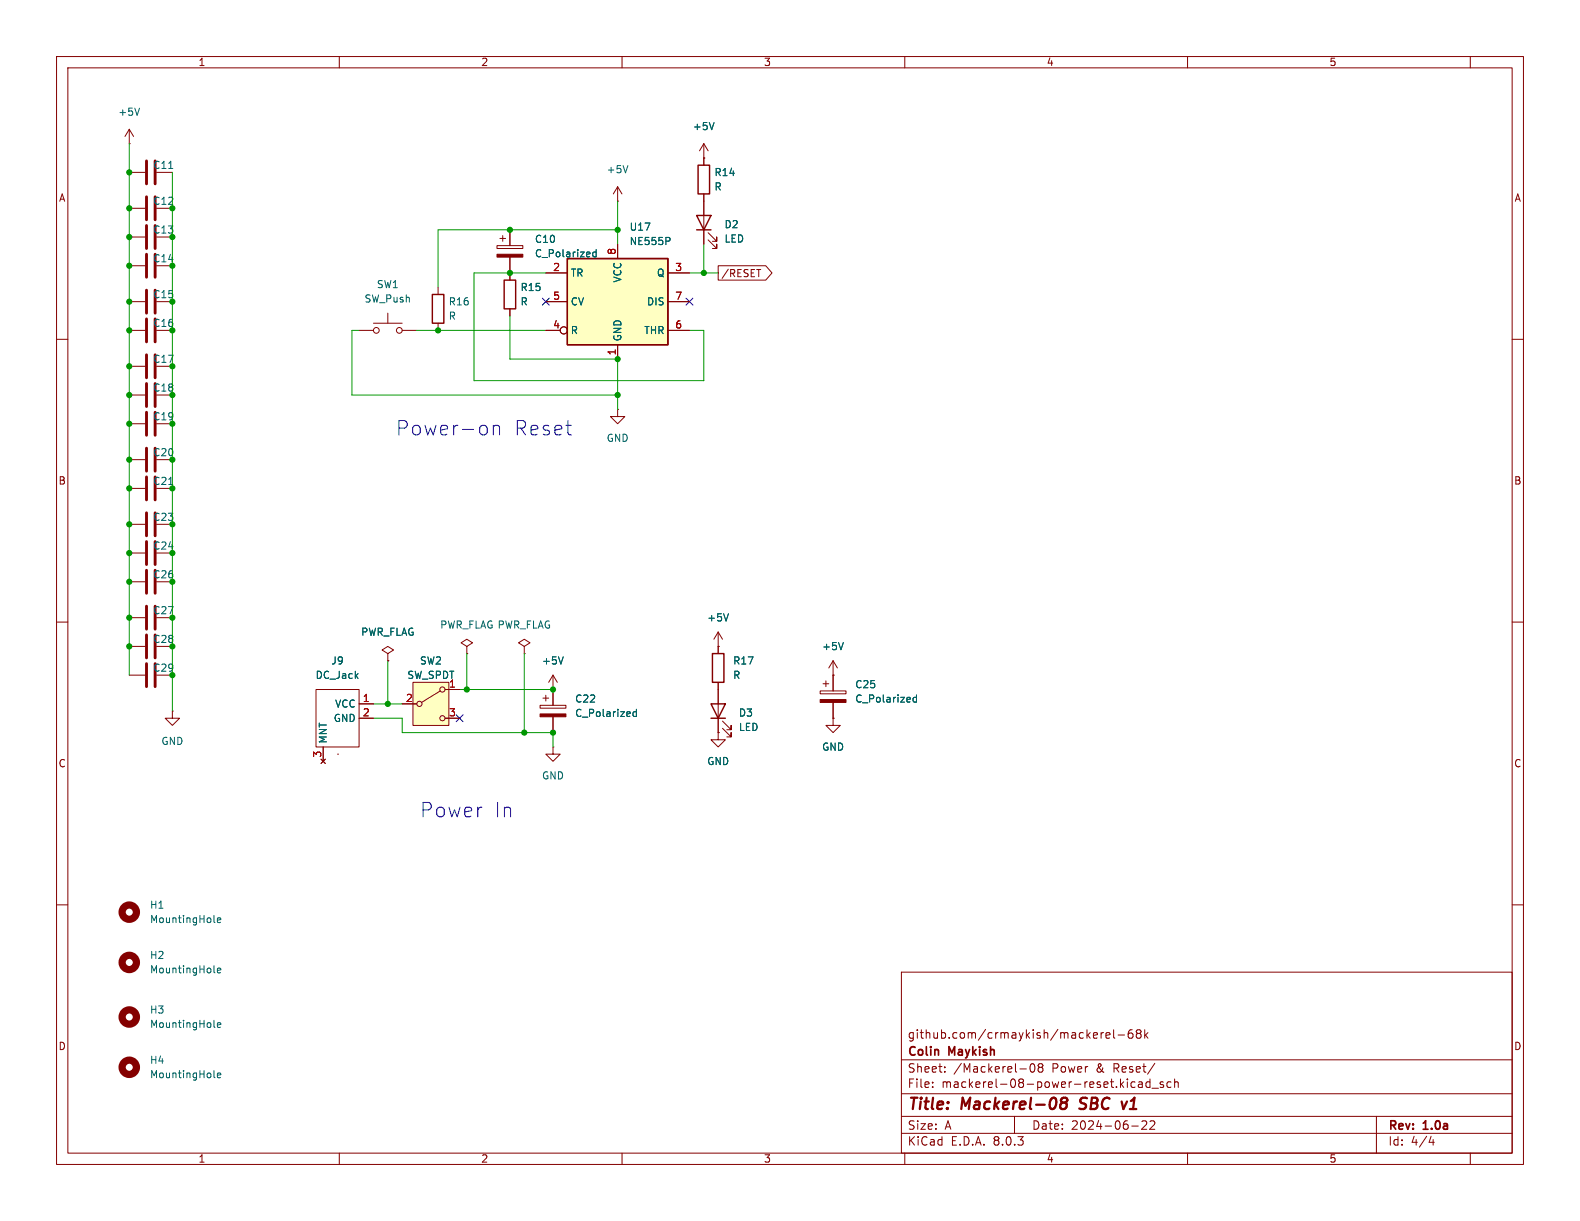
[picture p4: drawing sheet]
<svg xmlns="http://www.w3.org/2000/svg" width="279mm" height="216mm" viewBox="0 0 279 216" stroke-linecap="round" stroke-linejoin="round" font-family="sans-serif">
<g fill="none" stroke="#840000" stroke-width=".18">
<path d="M10 10h259.4v195.9h-259.4zM12 12h255.4v191.9h-255.4zM60 10v2M110 10v2M160 10v2M210 10v2M260 10v2M124.5 27.9v1.3M124.5 34.3v1.3M10 60h2M22.9 41.9h2.8M267.4 60h2"/>
<path d="M10 110h2M267.4 110h2M10 160h2M267.4 160h2M159.4 171.9h108v32h-108zM159.4 197.4h108M159.4 193.4h108M159.4 187.4h108M164.9 192.1v.2M164.9 191.4v.1M167.1 189.4v.2M167.1 188.7v.1"/>
<path d="M179.4 197.4v3M180.4 189h1.1M182.3 188.2l.2-.1a.81 .81 0 0 1 .6 .6 .81 .81 0 0 1-.3 .8l-.2 .1a.81 .81 0 0 1-.3-1.4zM183.9 188.7l-.3-.3 .3-.3 .4 .1 .1 .2-.3 .3M183.9 188.7l-.3 .3v.3l.3 .3 .4-.1 .1-.2v-.4l-.3-.2M183.9 188.7h.2M194.7 182.6v1M195.1 182.6l-.2 .1-.2 .2M195.6 183.1l.7-.2-.1-.2-.4-.1-.2 .2v.7h.6M196.9 182.1v1.3l.2 .2M197.7 183h1.2M200.1 192.2h.6"/>
<path d="M200.1 191.4h.6M200.1 199.1h1.2M200.2 182.1a.59 .59 0 0 0-.7 .6v.6l.1 .2 .5 .1 .2-.2 .1-.5-.2-.2h-.4l-.3 .2M201.2 182.7l-.3 .3 .1 .4 .2 .2 .4-.1 .2-.2-.1-.4-.2-.2M201.2 182.7l-.3-.3 .3-.3 .4 .1 .2 .2-.3 .3M201.2 182.7h.3M201.4 191.4h.5l.1 .9M201.9 198.3l.6-.1 .2 .1 .1 .3-.9 1.1h.9M202 191.6l-.5 .1a.29 .29 0 0 0-.2 .3 .29 .29 0 0 0 .2 .3l.5-.1M202.4 182.1v1.5M202.6 183l.4 .6M203 182.6l-.6 .6"/>
<path d="M203.4 191.4l-.5-.1-.3 .3v.4l.2 .2h.6M203.4 190.8v1.5M203.4 198.3l.5-.1 .2 .1 .1 .3-.9 1.1h.9M203.7 192.4h1.2M204.2 188l-1.3 1.9M205.7 191.4l-.3-.1-.3 .2 .1 .2 .5 .2v.3h-.6M207.1 191.4l-.5-.1-.2 .3v.4l.1 .2h.6M207.7 191.4l.2-.1 .4 .1 .1 .9M207.7 190.8v1.5M243.4 197.4v6.5M60 203.9v2M110 203.9v2"/>
<path d="M159.4 200.4h108M160 203.9v2M210 203.9v2M253.1 200.9l-.4 1.1h.9M253.4 201.5v1M260 203.9v2"/>
</g>
<path d="M187.9 195l-.2-.2a.44 .44 0 0 1 .3-.7h.4l.3 .2a.44 .44 0 0 1-.4 .7M187.9 195a.65 .65 0 0 0-.3 1 .65 .65 0 0 0 .9-.1 .65 .65 0 0 0 0-.8l-.2-.1M187.9 195h.4M190.9 196l.2 .1M191.2 194.3l-.2 .4 .1 .2M199.3 194.8l-.6 1.3" fill="none" stroke="#840000" stroke-width=".4"/>
<path d="M123.4 29.2h2.1v5.1h-2.1z" fill="none" stroke="#840000" stroke-width=".25"/>
<path d="M25.9 39.9v4M27.4 39.9v4" fill="none" stroke="#840000" stroke-width=".51"/>
<path d="M100.3 45.7h17.8v15.3h-17.8z" fill="#ffffc2"/>
<path d="M123.2 38.1h2.5l-1.2 2.5zM76.5 52.1h2v5.1h-2zM89.2 49.5h2v5.1h-2zM100.3 45.7h17.8v15.3h-17.8zM123.2 40.6h2.5M126 115.6h2v5.1h-2zM125.7 124.5h2.6l-1.3 2.5zM125.7 127h2.6" fill="none" stroke="#840000" stroke-width=".25"/>
<g fill="none" stroke="#840000" stroke-width=".18">
<path d="M22.9 25.4h.1M22.9 22.9l-.8 1.2M22.9 22.9v2.5M22.9 22.9l.7 1.2M22.9 30.5h2.8M22.9 36.8h2.8M109.2 35.6h.1M109.2 33v2.6M109.2 33l-.7 1.3M109.2 33l.8 1.3M124.5 27.9h.1M124.5 25.4l-.8 1.3"/>
<path d="M124.5 25.4v2.5M124.5 35.6v7.6M124.5 25.4l.7 1.3M22.9 58.4h2.8M22.9 53.3h2.8M22.9 47h2.8M63.5 58.4h2.5M66 57.2h5.1M68.6 55.4v1.8M71.1 58.4h2.6M77.5 50.8v1.3M77.5 57.2v1.2"/>
<path d="M87.9 43.4h4.6v.5h-4.6zM88.4 42.2h1M88.9 41.7v1M90.2 40.6v2.8M90.2 45.5v4M90.2 54.6v1.3M96.5 48.3h3.8M96.5 58.4h2.6M96.5 53.3h3.8M109.2 43.2v2.5M118.1 48.3h3.8M118.1 58.4h3.8"/>
<path d="M118.1 53.3h3.8M125.2 42.4l1.5 1.5v-.7v.7h-.7M125.2 41.1l1.5 1.6v-.8v.8h-.7M22.9 74.9h2.8M22.9 64.8h2.8M22.9 69.9h2.8M109.2 72.4v1.3h1.3l-1.3 1.2-1.3-1.2h1.3M109.2 72.4h.1M109.2 61v2.5M22.9 86.4h2.8M22.9 92.7h2.8M22.9 97.8h2.8"/>
<path d="M22.9 119.4h2.8M22.9 102.9h2.8M22.9 109.2h2.8M22.9 114.3h2.8M82.5 114.3l1.1-.6-1.1-.7-1 .7 1 .6v1.3M82.5 115.6h.1M92.7 114.3l1-.6-1-.7-1 .7 1 .6v1.3M92.7 115.6h.1M127 114.3h.1M127 111.8l-.8 1.2M127 111.8v3.8M127 111.8l.8 1.2"/>
<path d="M30.5 125.7v1.3h1.2l-1.2 1.3-1.3-1.3h1.3M30.5 125.7h.1M55.9 121.9h7.6v10.2h-7.6zM56.8 134.2l.7 .8M57.1 132.1v2.5M57.5 134.2l-.7 .8M59.7 133.4h.1M63.5 124.5h2.5M63.5 127h2.5M95.5 124.7h4.6v.5h-4.6zM96 123.4h1M96.5 122.9v1.1"/>
<path d="M97.8 132.1v1.3h1.3l-1.3 1.2-1.3-1.2h1.3M97.8 132.1h.1M97.8 121.9v2.8M97.8 126.7v2.8M127 129.5v1.3h1.3l-1.3 1.3-1.3-1.3h1.3M127 129.5h.1M127 120.7v8.8M127.8 128.8l1.5 1.5v-.8v.8h-.8M127.8 127.5l1.5 1.5v-.7v.7h-.8M147.3 127v1.3h1.3l-1.3 1.2-1.3-1.2h1.3M147.3 127h.1"/>
<circle cx="66.5" cy="58.4" r=".51"/>
<circle cx="70.6" cy="58.4" r=".51"/>
<circle cx="99.7" cy="58.4" r=".63"/>
</g>
<g fill="none" stroke="#006464" stroke-width=".18">
<path d="M24.7 19.1l-.4 1.3M29.8 29.8h.8M111 29.3l-.4 1.3M126.3 21.7l-.4 1.2M105.4 44.1v1.3M105.4 44.6h-.3l-.3 .2 .1 .5h.5M118.4 42l.1 .2-.1 .4M29.8 85.7h.8M128.8 108.5l-.4 1.3M112.5 125.4v1.3M112.5 125.9l-.3-.1-.3 .3 .2 .5h.4M37.8 163l.2 .1"/>
<path d="M37.8 171.8l.2 .2M38.4 162.7l.6-.1v-.2l-.4-.1-.2 .2 .1 .6h.5M38.4 171.6l.6-.1v-.3h-.4l-.2 .2 .1 .6h.5M37.8 190.4l.2 .2M37.8 181.5l.2 .2M38.4 181.3l.6-.2v-.2l-.4-.1-.2 .2 .1 .6h.5M38.4 190.1l.6-.1v-.2l-.4-.1-.2 .2 .1 .6h.5"/>
</g>
<g fill="#840000" stroke="#840000" stroke-width=".18">
<path d="M87.9 45h4.6v.5h-4.6z"/>
<path d="M95.5 126.2h4.6v.5h-4.6z"/>
</g>
<g fill="none" stroke="#840000" stroke-width=".51">
<path d="M25.9 28.4v4.1M25.9 34.8v4.1M27.4 28.4v4.1M27.4 34.8v4.1M25.9 45v4M25.9 51.3v4.1M25.9 56.4v4.1M27.4 45v4M27.4 51.3v4.1M27.4 56.4v4.1M25.9 62.7v4.1M25.9 67.8v4.1"/>
<path d="M25.9 72.9v4.1M27.4 62.7v4.1M27.4 67.8v4.1M27.4 72.9v4.1M25.9 84.3v4.1M25.9 90.7v4M25.9 95.8v4M27.4 84.3v4.1M27.4 90.7v4M27.4 95.8v4M25.9 100.8v4.1M25.9 107.2v4.1"/>
<path d="M25.9 112.3v4M25.9 117.3v4.1M27.4 100.8v4.1M27.4 107.2v4.1M27.4 112.3v4M27.4 117.3v4.1"/>
</g>
<g fill="none" stroke="#840000" stroke-width="1.3">
<circle cx="22.9" cy="170.2" r="1.27"/>
<circle cx="22.9" cy="161.3" r="1.27"/>
<circle cx="22.9" cy="179.8" r="1.27"/>
<circle cx="22.9" cy="188.7" r="1.27"/>
</g>
<path d="M73 120.7h6.4v7.6h-6.4z" fill="#ffffc2"/>
<g fill="none" stroke="#840000" stroke-width=".18">
<path d="M124.5 27.9h.1M124.5 27.9v1.3M124.5 34.3v3.8M90.2 40.6v2.8M90.2 45.5v4M90.2 54.6v1.3M96.5 48.3h3.8M96.5 58.4h2.6M96.5 53.3h3.8M109.2 43.2v2.5M118.1 48.3h3.8M118.1 58.4h3.8"/>
<path d="M118.1 53.3h3.8M124.5 40.6v2.6M127 47h8.4l1.1 1.3-1.1 1.2h-8.4zM133.8 47.7h.7M109.2 61v2.5M22.9 81.3h2.8M68.6 115.6l1-.7-1-.6-1 .6 1 .7v1.2M68.6 116.8h.1M97.8 119.4l-.8 1.3M97.8 119.4v5.3M97.8 119.4l.8 1.3M127 114.3h.1"/>
<path d="M127 114.3v1.3M147.3 119.4h.1M147.3 116.8l-.7 1.3M147.3 116.8v5.4M147.3 116.8l.8 1.3M56.8 134.2l.7 .8M57.1 132.1v2.5M57.5 134.2l-.7 .8M63.5 124.5h2.5M63.5 127h2.5M71.1 124.5h2.6M73 120.7h6.4v7.6h-6.4z"/>
<path d="M77.9 122.2l-3.4 2M78.7 121.9h2.6M78.7 127h2.6M97.8 121.9h.1M97.8 126.7v2.8M127 129.5h.1M127 120.7v3.8M127 127v2.5M145 122.2h4.6v.5h-4.6zM145.5 120.9h1.1M146 120.4v1M147.3 127h.1"/>
<path d="M147.3 124.2v2.8"/>
<circle cx="99.7" cy="58.4" r=".63"/>
<circle cx="74.2" cy="124.5" r=".46"/>
<circle cx="78.2" cy="121.9" r=".46"/>
<circle cx="78.2" cy="127" r=".46"/>
</g>
<path d="M25.9 79.2v4.1M27.4 79.2v4.1" fill="none" stroke="#840000" stroke-width=".51"/>
<path d="M126.3 21.7l-.4 1.2M105.4 44.1v1.3M105.4 44.6h-.3l-.3 .2 .1 .5h.5M118.4 42l.1 .2-.1 .4M99.6 116.1l-.4 1.3M128.8 108.5l-.4 1.3M149.1 113.6l-.4 1.3M112.5 125.4v1.3M112.5 125.9l-.3-.1-.3 .3 .2 .5h.4M162.1 122.9v1.3M162.1 123.4l-.4-.1-.2 .2 .1 .6h.5" fill="none" stroke="#006464" stroke-width=".18"/>
<path d="M145 123.7h4.6v.5h-4.6z" fill="#840000" stroke="#840000" stroke-width=".18"/>
<path d="M85.9 75.3l.3 .4v.7l-.3 .4M87.2 75.4a.63 .63 0 0 1 1.1 .2v1.3M87.2 75.2v1.7" fill="none" stroke="#0000c2" stroke-width=".18"/>
<g fill="none" stroke="#009600" stroke-width=".18">
<path d="M22.9 25.4v94M30.5 30.5v95.2M109.2 35.6v7.6M63.5 58.4h-1.3v11.5h47M73.7 58.4h22.8M90.2 55.9v7.6h19v8.9M96.5 48.3h-12.7v19h40.7v-8.9h-2.6M109.2 40.6h-31.7v10.2M121.9 48.3h5.1M124.5 43.2v5.1M68.6 116.8v7.7M82.5 115.6v6.3"/>
<path d="M92.7 115.6v13.9M66 127h5.1v2.5h26.7v2.6M66 124.5h5.1M81.3 121.9h16.5"/>
</g>
<path d="M95.9 52.7l1.2 1.2M97.1 52.7l-1.2 1.2M121.3 52.7l1.2 1.2M122.5 52.7l-1.2 1.2M80.7 126.4l1.2 1.2M81.9 126.4l-1.2 1.2" fill="none" stroke="#000084" stroke-width=".18"/>
<g fill="#009600" stroke="#009600" stroke-width=".18">
<circle cx="68.6" cy="124.5" r=".46"/>
<circle cx="82.5" cy="121.9" r=".46"/>
<circle cx="92.7" cy="129.5" r=".46"/>
<circle cx="97.8" cy="129.5" r=".46"/>
<circle cx="97.8" cy="121.9" r=".46"/>
<circle cx="30.5" cy="81.3" r=".46"/>
<circle cx="22.9" cy="81.3" r=".46"/>
<circle cx="30.5" cy="92.7" r=".46"/>
<circle cx="22.9" cy="97.8" r=".46"/>
<circle cx="30.5" cy="97.8" r=".46"/>
<circle cx="30.5" cy="86.4" r=".46"/>
<circle cx="22.9" cy="92.7" r=".46"/>
<circle cx="22.9" cy="86.4" r=".46"/>
<circle cx="30.5" cy="69.9" r=".46"/>
<circle cx="22.9" cy="69.9" r=".46"/>
<circle cx="22.9" cy="74.9" r=".46"/>
<circle cx="30.5" cy="74.9" r=".46"/>
<circle cx="90.2" cy="48.3" r=".46"/>
<circle cx="90.2" cy="40.6" r=".46"/>
<circle cx="109.2" cy="63.5" r=".46"/>
<circle cx="109.2" cy="69.9" r=".46"/>
<circle cx="124.5" cy="48.3" r=".46"/>
<circle cx="77.5" cy="58.4" r=".46"/>
<circle cx="109.2" cy="40.6" r=".46"/>
<circle cx="30.5" cy="41.9" r=".46"/>
<circle cx="30.5" cy="47" r=".46"/>
<circle cx="22.9" cy="41.9" r=".46"/>
<circle cx="30.5" cy="58.4" r=".46"/>
<circle cx="30.5" cy="53.3" r=".46"/>
<circle cx="22.9" cy="30.5" r=".46"/>
<circle cx="22.9" cy="36.8" r=".46"/>
<circle cx="22.9" cy="53.3" r=".46"/>
<circle cx="22.9" cy="47" r=".46"/>
<circle cx="22.9" cy="64.8" r=".46"/>
<circle cx="22.9" cy="58.4" r=".46"/>
<circle cx="30.5" cy="64.8" r=".46"/>
<circle cx="30.5" cy="36.8" r=".46"/>
<circle cx="30.5" cy="119.4" r=".46"/>
<circle cx="22.9" cy="102.9" r=".46"/>
<circle cx="30.5" cy="102.9" r=".46"/>
<circle cx="22.9" cy="109.2" r=".46"/>
<circle cx="30.5" cy="109.2" r=".46"/>
<circle cx="22.9" cy="114.3" r=".46"/>
<circle cx="30.5" cy="114.3" r=".46"/>
</g>
<g font-size="3.5" fill="#0000c2">
<text x="69.8" y="77.2">Power-on</text>
<text x="90.7" y="77.2">Reset</text>
<text x="74.2" y="144.8">Power</text>
<text x="87.4" y="144.8">In</text>
</g>
<g font-size="2.8" fill="#840000">
<text x="160.4" y="196.8">Title:</text>
<text x="170.1" y="196.8">Mackerel-08</text>
<text x="191.8" y="196.8">SBC</text>
<text x="200" y="196.8">v1</text>
</g>
<g font-size="2.1" fill="#840000">
<text x="160.4" y="183.9">github.com/crmaykish/mackerel-68k</text>
<text x="160.4" y="189.9">Sheet:</text>
<text x="160.4" y="187.1">Colin</text>
<text x="167.9" y="187.1">Maykish</text>
<text x="168.6" y="189.9">/Mackerel-08</text>
<text x="186.1" y="189.9">Power</text>
<text x="194" y="189.9">&amp;</text>
<text x="197.2" y="189.9">Reset/</text>
<text x="160.4" y="192.6">File:</text>
<text x="166.5" y="192.6">mackerel-08-power-reset.kicad_sch</text>
<text x="160.4" y="202.8">KiCad</text>
<text x="160.4" y="200">Size:</text>
<text x="167.1" y="200">A</text>
<text x="168.1" y="202.8">E.D.A.</text>
<text x="175.7" y="202.8">8.0.3</text>
<text x="182.4" y="200">Date:</text>
<text x="189.4" y="200">2024-06-22</text>
<text x="245.4" y="200.2">Rev:</text>
<text x="245.4" y="202.8">Id:</text>
<text x="249.5" y="202.8">4/4</text>
<text x="251.8" y="200.2">1.0a</text>
</g>
<g font-size="1.8" fill="#840000">
<text x="35" y="11.9">1</text>
<text x="85" y="11.9">2</text>
<text x="135" y="11.9">3</text>
<text x="185" y="11.9">4</text>
<text x="235" y="11.9">5</text>
<text x="10.3" y="35.9">A</text>
<text x="267.7" y="35.9">A</text>
<text x="127.5" y="49.2">/RESET</text>
<text x="10.3" y="85.9">B</text>
<text x="267.7" y="85.9">B</text>
<text x="10.3" y="135.9">C</text>
<text x="267.7" y="135.9">C</text>
<text x="10.3" y="185.9">D</text>
<text x="267.7" y="185.9">D</text>
<text x="35" y="205.8">1</text>
<text x="85" y="205.8">2</text>
<text x="135" y="205.8">3</text>
<text x="185" y="205.8">4</text>
<text x="235" y="205.8">5</text>
</g>
<g font-size="1.8" fill="#006464">
<text x="20.8" y="20.7">+5V</text>
<text x="122.4" y="23.2">+5V</text>
<text x="27" y="30.1">C11</text>
<text x="107.2" y="30.8">+5V</text>
<text x="126.2" y="31.3">R14</text>
<text x="126.2" y="33.9">R</text>
<text x="27" y="41.5">C13</text>
<text x="27" y="36.4">C12</text>
<text x="111.2" y="41">U17</text>
<text x="128" y="40.6">D2</text>
<text x="27" y="46.6">C14</text>
<text x="94.5" y="45.7">C_Polarized</text>
<text x="94.5" y="43.2">C10</text>
<text x="111.2" y="43.5">NE555P</text>
<text x="128" y="43.1">LED</text>
<text x="27" y="52.9">C15</text>
<text x="64.4" y="53.7">SW_Push</text>
<text x="66.5" y="51.2">SW1</text>
<text x="92" y="51.7">R15</text>
<text x="100.8" y="49.1">TR</text>
<text x="110.1" y="50.1" transform="rotate(-90 110.1 50.1)">VCC</text>
<text x="116.1" y="49.1">Q</text>
<text x="27" y="58">C16</text>
<text x="79.3" y="54.2">R16</text>
<text x="79.3" y="56.7">R</text>
<text x="92" y="54.2">R</text>
<text x="100.8" y="59.3">R</text>
<text x="100.8" y="54.2">CV</text>
<text x="113.8" y="59.3">THR</text>
<text x="114.3" y="54.2">DIS</text>
<text x="27" y="64.4">C17</text>
<text x="110.1" y="60.5" transform="rotate(-90 110.1 60.5)">GND</text>
<text x="27" y="69.4">C18</text>
<text x="27" y="74.5">C19</text>
<text x="27" y="80.9">C20</text>
<text x="107.2" y="78.3">GND</text>
<text x="27" y="86">C21</text>
<text x="27" y="92.3">C23</text>
<text x="27" y="97.4">C24</text>
<text x="27" y="102.5">C26</text>
<text x="27" y="108.8">C27</text>
<text x="27" y="113.9">C28</text>
<text x="63.8" y="112.6">PWR_FLAG</text>
<text x="77.7" y="111.4">PWR_FLAG PWR_FLAG</text>
<text x="125" y="110.1">+5V</text>
<text x="27" y="119">C29</text>
<text x="58.5" y="117.7">J9</text>
<text x="74.2" y="117.7">SW2</text>
<text x="95.8" y="117.7">+5V</text>
<text x="129.5" y="117.7">R17</text>
<text x="145.3" y="115.2">+5V</text>
<text x="55.7" y="120.2">DC_Jack</text>
<text x="59.2" y="125.3">VCC</text>
<text x="71.9" y="120.2">SW_SPDT</text>
<text x="101.6" y="124.4">C22</text>
<text x="129.5" y="120.2">R</text>
<text x="151.1" y="124.4">C_Polarized</text>
<text x="151.1" y="121.9">C25</text>
<text x="28.4" y="131.9">GND</text>
<text x="58" y="131.6" transform="rotate(-90 58 131.6)">MNT</text>
<text x="58.9" y="127.9">GND</text>
<text x="101.6" y="127">C_Polarized</text>
<text x="130.6" y="126.9">D3</text>
<text x="130.6" y="129.5">LED</text>
<text x="125" y="135.5">GND</text>
<text x="145.3" y="132.9">GND</text>
<text x="95.8" y="138">GND</text>
<text x="26.4" y="160.9">H1</text>
<text x="26.4" y="163.4">MountingHole</text>
<text x="26.4" y="169.8">H2</text>
<text x="26.4" y="172.3">MountingHole</text>
<text x="26.4" y="179.4">H3</text>
<text x="26.4" y="182">MountingHole</text>
<text x="26.4" y="188.3">H4</text>
<text x="26.4" y="190.9">MountingHole</text>
</g>
<g font-size="1.8" fill="#a90000">
<text x="109" y="45.2" transform="rotate(-90 109 45.2)">8</text>
<text x="97.7" y="48">2</text>
<text x="97.7" y="53.1">5</text>
<text x="119.3" y="48">3</text>
<text x="119.3" y="53.1">7</text>
<text x="97.7" y="58.2">4</text>
<text x="119.3" y="58.2">6</text>
<text x="109" y="62.9" transform="rotate(-90 109 62.9)">1</text>
<text x="64.1" y="124.2">1</text>
<text x="71.7" y="124.2">2</text>
<text x="79.3" y="121.7">1</text>
<text x="64.1" y="126.7">2</text>
<text x="79.3" y="126.7">3</text>
<text x="56.9" y="134.1" transform="rotate(-90 56.9 134.1)">3</text>
</g>
</svg>
